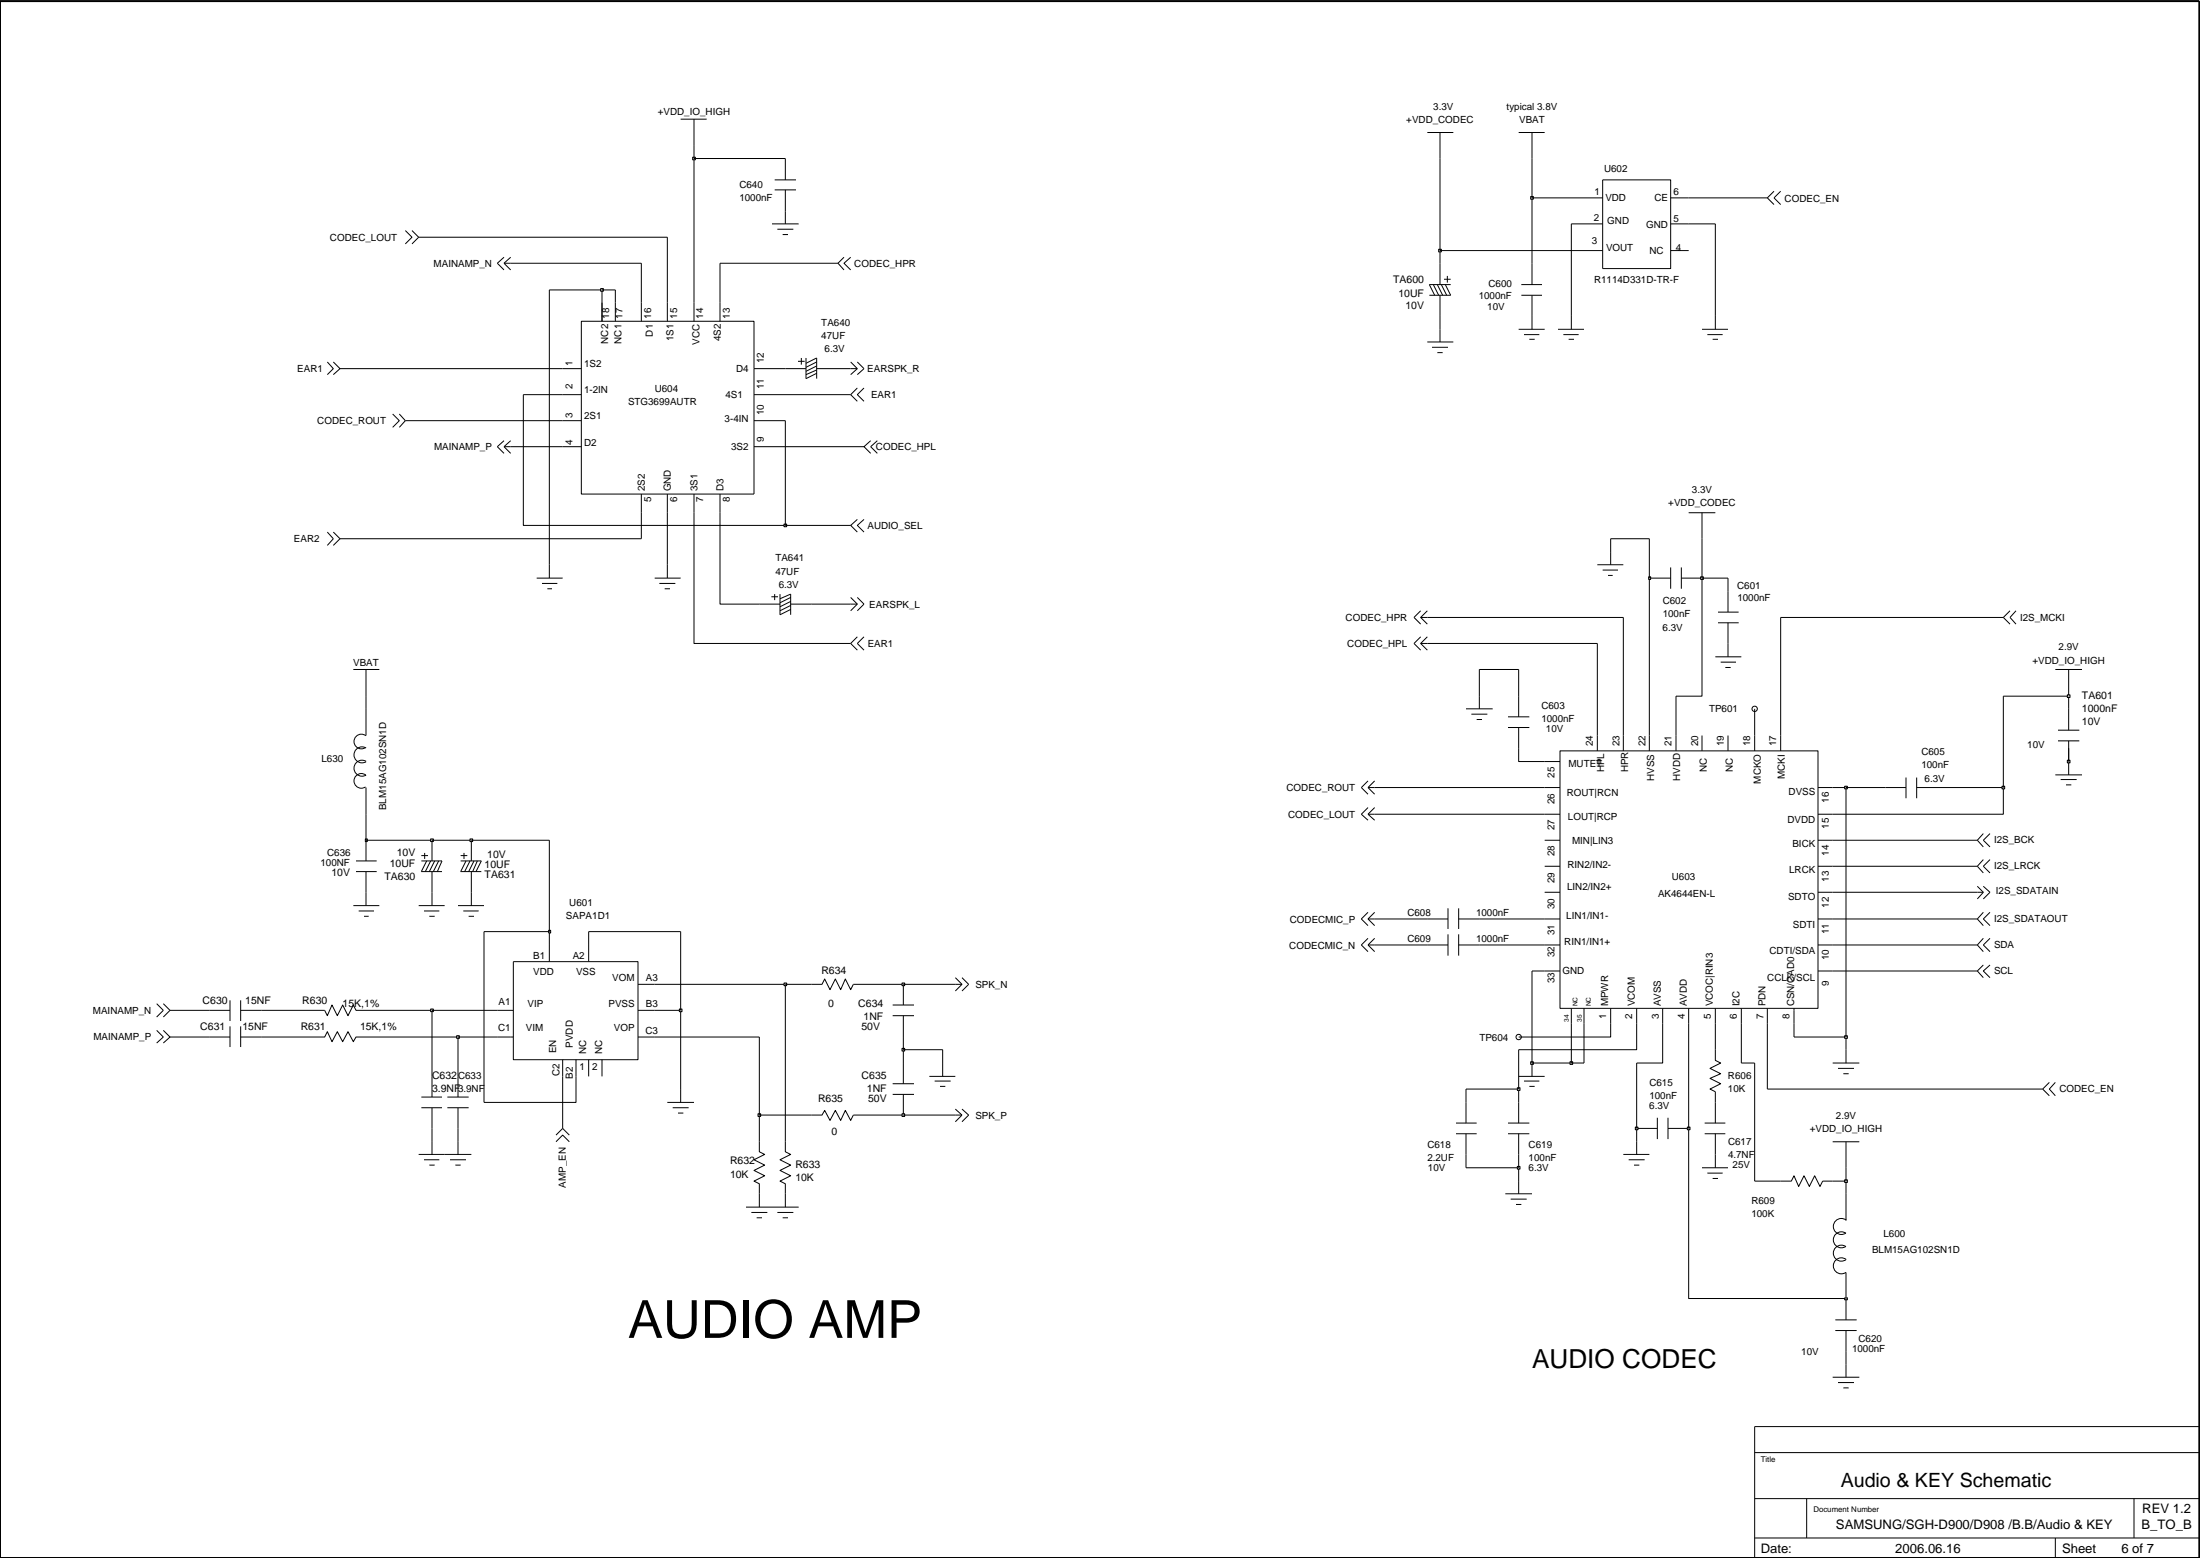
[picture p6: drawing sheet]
<svg xmlns="http://www.w3.org/2000/svg" width="279mm" height="198mm" viewBox="0 0 279 198" stroke-linecap="round" stroke-linejoin="round" font-family="sans-serif">
<g fill="none" stroke="#000" stroke-width=".13">
<path d="M86.4 15.1h3.3M88.1 15.1v3.4M181.3 16.8h3.3M182.9 16.8v3.3M192.9 16.8h3.3M194.6 16.8v3.3M51.5 29.3l.8 .8-.8 .9M52.3 29.3l.9 .8-.9 .9M64 32.7l-.8 .7 .8 .9M64 33.4l.9 .9M64 33.4h.9M64.9 32.7l-.9 .7"/>
<path d="M76.5 38.4v2.4M78.1 38.4v2.4M81.4 38.4v2.4M84.8 38.4v2.4M88.1 38.4v2.4M91.4 38.4v2.4M98 28.4h3.4M98.4 24.1h2.7M98.4 22.8h2.7M98.7 29.1h2.1M99.4 29.8h.7M99.7 20.1v2.7"/>
<path d="M99.7 24.1v4.3M107.2 32.7l-.8 .7 .8 .9M108 32.7l-.8 .7 .8 .9M182 36.1l.7 1.4M182.5 36.1l.7 1.4M182.9 33.4v2.7M182.9 37.5v2.6M183 36.1l.7 1.4M183.4 35.4h.8M183.6 36.1l.6 1.4h-2.7M183.8 35v.9M184.2 36.1h-2.7l.7 1.4"/>
<path d="M193.2 37.5h2.6M193.2 36.1h2.6M194.6 33.4v2.7M194.6 37.5v4.3M201.2 28.4h2.3M201.2 31.8h2.3M201.2 25.1h2.3M203.5 22.8h8.7v11.3h-8.7zM212.2 28.4h2.3M212.2 31.8h2.3M212.2 25.1h2.3M225.3 24.3l-.8 .8 .8 .9"/>
<path d="M226.1 24.3l-.8 .8 .8 .9M41.6 45.9l.7 .9-.7 .8M42.3 45.9l.9 .9-.9 .8M49.9 52.5l.8 .9-.8 .8M50.7 52.5l.8 .9-.8 .8M64 55.9l-.8 .8 .8 .8M64 56.7l.9 .8M64 56.7h.9M64.9 55.9l-.9 .8M71.5 46.8h2.3M71.5 56.7h2.3M71.5 50.1h2.3"/>
<path d="M71.5 53.4h2.3M73.8 40.8h22v21.9h-22zM95.8 46.8h2.2M95.8 56.7h2.2M95.8 50.1h2.2M95.8 53.4h2.2M99.7 46.8h2.7M101.3 45.9h.9M101.8 45.4v.9M102.4 46.1l1.3-.7v2.7M102.4 45.4v2.7l1.3-.7M103.7 46.8h2.7"/>
<path d="M103.7 47l-1.3 .6M103.7 45.9l-1.3 .7M103.7 46.5l-1.3 .6M108 45.9l.9 .9M108 46.8h.9M108.9 45.9l.8 .9-.8 .8M108.9 46.8l-.9 .8M108.9 49.2l-.9 .9 .9 .8M109.7 49.2l-.8 .9 .8 .8M110.6 55.9l-.9 .8 .9 .8M111.4 55.9l-.8 .8 .8 .8M181.3 43.4h3.3"/>
<path d="M181.9 44.1h2M182.5 44.8h.7M182.9 41.8v1.6M192.9 41.8h3.3M193.5 42.5h2M194.2 43.1h.7M197.9 41.8h3.3M198.5 42.5h2M199.2 43.1h.7M199.6 40.1v1.7M216.2 41.8h3.3M216.8 42.5h2"/>
<path d="M217.5 43.1h.7M217.8 40.1v1.7M41.6 67.5l.7 .9-.7 .8M42.3 67.5l.9 .9-.9 .8M68.2 73.4h3.3M68.8 74.1h2M69.5 74.7h.6M69.8 71.7v1.7M81.4 62.7v2.4M83.1 73.4h3.3M83.7 74.1h2.1M84.4 74.7h.7"/>
<path d="M84.8 62.7v2.4M84.8 71.7v1.7M88.1 62.7v2.4M91.4 62.7v2.4M96.4 76.7h2.7M98 75.7h.8M98.4 75.4v.8M99.1 76l1.3-.6v2.6M99.1 75.4v2.6l1.3-.6M100.4 76.7h2.6M100.4 76.8l-1.3 .7M100.4 75.8l-1.3 .7"/>
<path d="M100.4 76.3l-1.3 .7M108 76.7h.9M108 75.8l.9 .9M108.9 65.9l-.9 .8 .9 .8M108.9 75.8l.8 .9-.8 .8M108.9 76.7l-.9 .8M109.7 65.9l-.8 .8 .8 .8M180.4 77.5l-.8 .9 .8 .8M180.4 78.4h.9M181.3 77.5l-.9 .9 .9 .8M202.9 71.7h3.3M203.5 72.4h2"/>
<path d="M204.2 73h.6M204.6 70.1v1.6M209.5 73.4h2.7M212.2 72v2.7M213.5 73.4h2.7M213.5 72v2.7M214.5 65.1h3.3M216.2 65.1v3.3M218.2 79h2.6M218.2 77.7h2.6M219.5 75.1v2.6M219.5 79v4.4"/>
<path d="M255.3 77.5l-.9 .9 .9 .8M256 77.5l-.7 .9 .7 .8M44.9 85h3.3M46.5 93.4a.93 .93 0 0 0-1.3 .1 .93 .93 0 0 0 0 1.2 .93 .93 0 0 0 1.2 .2M46.5 98.4a.93 .93 0 0 0-1.3 .1 .93 .93 0 0 0 0 1.2 .93 .93 0 0 0 1.2 .2M46.5 85v3.4M46.5 90v3.4M46.5 100v3.3M46.5 96.6a1.02 1.02 0 0 0-1.5 .9 1.02 1.02 0 0 0 1.5 .9M46.5 94.9a1.02 1.02 0 0 0-1.5 .9 1.02 1.02 0 0 0 1.5 .9M108.9 80.8l-.9 .9 .9 .8M109.7 80.8l-.8 .9 .8 .8"/>
<path d="M173.7 100h.9M173.7 99.1l-.8 .9 .8 .8M173.7 100l.9 .8M174.6 99.1l-.9 .9M180.4 80.8l-.8 .9 .8 .8M180.4 81.7h.9M181.3 80.8l-.9 .9 .9 .8M186.2 90h3.4M186.9 90.6h2M187.5 91.3h.7M187.9 88.4v1.6M191.5 91h2.7"/>
<path d="M191.5 92.3h2.7M192.9 88.4v2.6M192.9 92.3v2.7M196.2 100h1.9M196.2 96.7h1.9M198.1 95.3h32.8v32.7h-32.8zM202.9 93.4v1.9M206.2 93.4v1.9M209.5 93.4v1.9M212.9 93.4v1.9M216.2 93.4v1.9M217.8 83.4h3.3"/>
<path d="M218.5 84h2M219.1 84.7h.7M219.5 93.4v1.9M222.8 93.4v1.9M226.1 93.4v1.9M230.9 100h1.8M239.4 100h2.7M242.1 98.7v2.6M243.4 100h2.7M243.4 98.7v2.6M261 98.4h3.4M261 85h3.4"/>
<path d="M261.4 92.7h2.7M261.4 94h2.7M261.7 98.9h2M262.4 99.6h.7M262.7 85v3.4M262.7 90v2.7M262.7 94v4.4M44.9 114.9h3.3M45.2 110.6h2.6M45.2 109.3h2.6M45.6 115.6h1.9M46.2 116.3h.6"/>
<path d="M46.5 106.6v2.7M46.5 110.6v4.3M53.2 114.9h3.3M53.5 108.6h.9M53.5 109.3h2.6l-.6 1.3M53.8 115.6h2M53.9 108.3v.7M54.2 109.3l-.7 1.3h2.6M54.5 116.3h.7M54.7 109.3l-.7 1.3M54.9 106.6v2.7M54.9 110.6v4.3"/>
<path d="M55.2 109.3l-.7 1.3M55.7 109.3l-.7 1.3M58.2 114.9h3.3M58.5 109.3h2.6l-.6 1.3M58.5 108.6h.9M58.8 115.6h2M58.9 108.3v.7M59.2 109.3l-.7 1.3h2.6M59.5 116.3h.7M59.7 109.3l-.7 1.3M59.9 106.6v2.7M59.9 110.6v4.3"/>
<path d="M60.2 109.3l-.7 1.3M60.6 109.3l-.6 1.3M69.8 119.9v2.2M74.8 119.9v2.2M173.7 119.9h.9M173.7 115.8l-.8 .8 .8 .9M173.7 116.6h.9M173.7 102.5l-.8 .8 .8 .8M173.7 103.3l.9 .8M173.7 103.3h.9M173.7 119.1l-.8 .8 .8 .9M173.7 119.9l.9 .9"/>
<path d="M174.6 115.8l-.9 .8 .9 .9M174.6 102.5l-.9 .8M174.6 119.1l-.9 .8M181.3 119.9h2.6M181.3 116.6h2.6M183.9 115.3v2.6M183.9 118.6v2.7M185.3 119.9h2.6M185.3 115.3v2.6M185.3 118.6v2.7M185.3 116.6h2.6M196.2 119.9h1.9"/>
<path d="M196.2 116.6h1.9M196.2 103.3h1.9M196.2 113.3h1.9M196.2 110h1.9M196.2 106.6h1.9M230.9 119.9h1.8M230.9 116.6h1.8M230.9 103.3h1.8M230.9 113.3h1.8M230.9 110h1.8M230.9 106.6h1.8M251.1 112.5l.8 .8"/>
<path d="M251.1 113.3h.8M251.9 105.8l-.8 .8 .8 .9M251.9 119.1l-.8 .8 .8 .9M251.9 109.1l-.8 .9 .8 .8M251.9 115.8l-.8 .8 .8 .9M251.9 112.5l.8 .8-.8 .8M251.9 113.3l-.8 .8M252.7 105.8l-.8 .8 .8 .9M252.7 119.1l-.8 .8 .8 .9M252.7 109.1l-.8 .9 .8 .8M252.7 115.8l-.8 .8 .8 .9M19.9 127.4l.8 .8-.8 .9"/>
<path d="M19.9 130.8l.8 .8-.8 .8M20.7 130.8l.9 .8-.9 .8M20.7 127.4l.9 .8-.9 .9M26.6 131.6h2.6M26.6 128.2h2.6M29.2 127v2.6M29.2 130.3v2.6M30.6 131.6h2.6M30.6 128.2h2.6M30.6 127v2.6M30.6 130.3v2.6M39.9 131.6h1.3l.4-.7 .6 1.3 .6-1.3 .7 1.3 .7-1.3 .7 1.3 .3-.6h1.3"/>
<path d="M39.9 128.2h1.3l.4 .7 .6-1.3 .6 1.3 .7-1.3 .7 1.3 .7-1.3 .3 .6h1.3M53.5 139.2h2.6M54.9 136.6v2.6M56.8 139.2h2.7M58.2 136.6v2.6M63.2 131.6h2M63.2 128.2h2M65.2 122.1h15.8v12.4h-15.8zM71.5 134.5v2.1M73.2 134.5v2.1M74.8 134.5v2.1M76.5 134.5v2.1"/>
<path d="M81 124.9h2.1M81 131.6h2.1M81 128.2h2.1M84.8 139.9h3.3M86.4 138.2v1.7M103 124.9h1.4l.3-.6 .7 1.3 .7-1.3 .7 1.3 .6-1.3 .6 1.3 .4-.7h1.3M113.4 127.6h2.7M113.4 128.9h2.7M113.4 137.6h2.7M113.4 138.9h2.7M114.7 124.9v2.7M114.7 128.9v2.7"/>
<path d="M114.7 134.9v2.7M114.7 138.9v2.6M118 136.6h3.3M118.7 137.2h2M119.4 137.9h.7M119.7 134.9v1.7M121.3 124.1l.9 .8-.9 .9M121.3 124.9h.9M122.2 124.1l.8 .8-.8 .9M186.2 139.9v2.6M192.9 139.9v2.6M192.9 136.6h3.3"/>
<path d="M193.5 137.2h2M194.2 137.9h.7M194.6 134.9v1.7M196.2 123.2h1.9M199.6 128v1.9M201.2 128v1.9M204.6 128v1.9M207.9 128v1.9M211.2 128v1.9M214.5 128v1.9M217.8 133.2v1.4l.7 .3-1.3 .7 1.3 .7-1.3 .6 1.3 .7-1.3 .6 .6 .4v3.9M217.8 128v1.9"/>
<path d="M221.1 128v1.9M224.5 128v1.9M227.8 128v1.9M230.9 123.2h1.8M232.7 134.9h3.4M233.4 135.6h2.1M234.1 136.3h.7M234.4 133.2v1.7M251.9 122.5l-.8 .7 .8 .9M252.7 122.5l-.8 .7 .8 .9M260.3 137.4l-.9 .8 .9 .9M261 137.4l-.7 .8 .7 .9"/>
<path d="M53.2 146.5h6.7M53.5 140.6h2.6M53.8 147.2h2M54.5 147.9h.7M54.9 140.6v2.6M54.9 144.9v1.6M56.8 140.6h2.7M57.1 147.2h2.1M57.8 147.9h.7M58.2 140.6v2.6M58.2 144.9v1.6M70.6 144.9l.9-.8 .8 .8"/>
<path d="M70.6 144.1l.9-.9 .8 .9M85.4 140.6h2.1M86.1 141.3h.7M94.7 153.2h6.7M95.4 153.9h2.1M96.1 154.6h.7M96.4 144.9v1.3l.7 .3-1.3 .7 1.3 .7-1.3 .7 1.3 .6-1.3 .7 .6 .4v2.9M98.7 153.9h2.1M99.4 154.6h.7M99.7 144.9v1.3l.7 .3-1.3 .7 1.3 .7-1.3 .7 1.3 .6-1.3 .7 .6 .4v2.9M103 141.5h1.4l.3-.6 .7 1.3 .7-1.3 .7 1.3 .6-1.3 .6 1.3 .4-.7h1.3M121.3 140.8l.9 .7"/>
<path d="M121.3 141.5h.9M122.2 140.8l.8 .7-.8 .9M122.2 141.5l-.9 .9M184.9 143.9h2.6M184.9 142.5h2.6M186.2 143.9v2.6M191.2 151.5h3.4M191.5 143.9h2.7M191.5 142.5h2.7M191.9 152.2h2M192.5 152.9h.7M192.9 143.9v2.6"/>
<path d="M192.9 149.9v1.6M206.2 146.5h3.3M206.8 147.2h2.1M207.5 147.9h.7M207.9 143.2h2.6M207.9 144.9v1.6M210.5 141.9v2.7M211.8 143.2h2.7v21.6h19.9M211.8 141.9v2.7M216.2 148.2h3.3M216.5 143.9h2.6M216.5 142.5h2.6"/>
<path d="M216.8 148.9h2M217.5 149.6h.7M217.8 143.9v4.3M226.1 149.9h1.4l.3-.7 .6 1.4 .7-1.4 .7 1.4 .7-1.4 .6 1.4 .4-.7h1.2M232.7 144.9h3.4M234.4 158.2a1.02 1.02 0 0 0-1.6 .9 1.02 1.02 0 0 0 1.6 .8M234.4 156.5a1.02 1.02 0 0 0-1.6 .9 1.02 1.02 0 0 0 1.6 .8M234.4 144.9v3.3M234.4 151.5v3.4M234.5 154.9a1.02 1.02 0 0 0-1.4 .1 1.02 1.02 0 0 0 0 1.3 1.02 1.02 0 0 0 1.3 .2M234.5 159.9a1.02 1.02 0 0 0-1.4 .1 1.02 1.02 0 0 0 0 1.3 1.02 1.02 0 0 0 1.3 .2v6M232.7 174.8h3.4"/>
<path d="M233.1 168.9h2.7M233.1 167.5h2.7M233.4 175.5h2.1M234.1 176.2h.7M234.4 168.9v5.9"/>
<circle cx="222.8" cy="90" r=".34"/>
<circle cx="192.9" cy="131.6" r=".34"/>
</g>
<path d="M234.3 164.7h.3v.3h-.3z" fill="#c3c3c3"/>
<path d="M222.8 134.9v15h3.3M192.9 148.2v1.7M232.7 149.9h1.7v1.6M234.3 164.7h.3v.3h-.3z" fill="none" stroke="#000" stroke-width=".13"/>
<path d="M234.3 149.7h.3v.4h-.3z" fill-rule="evenodd" fill="#c3c3c3"/>
<path d="M186.2 146.5v1.7h6.7M234.3 149.7h.3v.4h-.3zM234.4 148.2v1.7" fill="none" stroke="#000" stroke-width=".13"/>
<path d="M192.7 148.1h.3v.3h-.3z" fill-rule="evenodd" fill="#c3c3c3"/>
<path d="M71.5 136.6v6.6M99.7 124.9v20M54.9 143.2v1.7M58.2 143.2v1.7M96.4 141.5v3.4M192.7 148.1h.3v.3h-.3zM192.9 146.5v1.7M207.9 143.2v1.7" fill="none" stroke="#000" stroke-width=".13"/>
<path d="M207.7 143.1h.3v.3h-.3z" fill="#c3c3c3"/>
<path d="M207.9 134.9v8.3M207.7 143.1h.3v.3h-.3z" fill="none" stroke="#000" stroke-width=".13"/>
<path d="M214.3 143.1h.3v.3h-.3z" fill="#c3c3c3"/>
<path d="M214.5 129.9v13.3M214.3 143.1h.3v.3h-.3z" fill="none" stroke="#000" stroke-width=".13"/>
<path d="M96.3 141.4h.3v.3h-.3z" fill="#c3c3c3"/>
<path d="M96.4 131.6v9.9h6.6M96.3 141.4h.3v.3h-.3zM109.7 141.5h5" fill="none" stroke="#000" stroke-width=".13"/>
<path d="M114.6 141.4h.3v.3h-.3z" fill="#c3c3c3"/>
<path d="M61.5 118.2v21.7h11.7v-3.3M86.4 128.2v10M186.2 139.9v-1.7h6.7v1.7M114.6 141.4h.3v.3h-.3zM114.7 141.5h6.6" fill="none" stroke="#000" stroke-width=".13"/>
<path d="M192.7 138.1h.3v.3h-.3z" fill="#c3c3c3"/>
<path d="M54.9 128.2v8.4M58.2 131.6v5M114.7 133.2v1.7M119.7 133.2v1.7M192.7 138.1h.3v.3h-.3zM192.9 133.2v5M224.5 129.9v8.3h34.9" fill="none" stroke="#000" stroke-width=".13"/>
<path d="M194.4 134.8h.3v.3h-.3z" fill="#c3c3c3"/>
<path d="M194.4 134.8h.3v.3h-.3zM194.6 123.2v11.7h5" fill="none" stroke="#000" stroke-width=".13"/>
<path d="M199.4 134.8h.3v.3h-.3z" fill="#c3c3c3"/>
<path d="M199.4 134.8h.3v.3h-.3zM199.6 129.9v5h1.6v-5M211.2 129.9v5h-3.3M221.1 129.9v5h1.7" fill="none" stroke="#000" stroke-width=".13"/>
<path d="M114.6 133.1h.3v.3h-.3z" fill="#c3c3c3"/>
<path d="M21.6 131.6h5M33.2 131.6h6.7M46.5 131.6h11.7M114.6 133.1h.3v.3h-.3zM114.7 131.6v1.6h5M207.9 129.9v3.3h-15M217.8 129.9v3.3M234.4 131.6v1.6" fill="none" stroke="#000" stroke-width=".13"/>
<path d="M58 131.5h.3v.3h-.3z" fill-rule="evenodd" fill="#c3c3c3"/>
<path d="M58 131.5h.3v.3h-.3zM58.2 131.6h5M83.1 131.6h13.3M204.6 129.9v1.7h-11.7M227.8 129.9v1.7h6.6" fill="none" stroke="#000" stroke-width=".13"/>
<path d="M234.3 131.5h.3v.3h-.3z" fill-rule="evenodd" fill="#c3c3c3"/>
<path d="M234.4 100v31.6M21.6 128.2h5M33.2 128.2h6.7M46.5 128.2h8.4M234.3 131.5h.3v.3h-.3z" fill="none" stroke="#000" stroke-width=".13"/>
<path d="M54.7 128.1h.3v.3h-.3z" fill-rule="evenodd" fill="#c3c3c3"/>
<path d="M54.7 128.1h.3v.3h-.3zM54.9 128.2h8.3M83.1 128.2h3.3" fill="none" stroke="#000" stroke-width=".13"/>
<path d="M86.3 128.1h.3v.3h-.3z" fill-rule="evenodd" fill="#c3c3c3"/>
<path d="M86.4 118.2v10M83.1 124.9h16.6M86.3 128.1h.3v.3h-.3z" fill="none" stroke="#000" stroke-width=".13"/>
<path d="M99.6 124.8h.3v.3h-.3z" fill-rule="evenodd" fill="#c3c3c3"/>
<path d="M99.6 124.8h.3v.3h-.3zM99.7 124.9h3.3M109.7 124.9h5" fill="none" stroke="#000" stroke-width=".13"/>
<path d="M114.6 124.8h.3v.3h-.3z" fill="#c3c3c3"/>
<path d="M61.5 118.2h8.3v1.7M74.8 118.2v1.7M174.6 119.9h6.7M187.9 119.9h8.3M232.7 119.9h18.4M114.6 124.8h.3v.3h-.3zM114.7 124.9h6.6M194.6 123.2h1.6M232.7 123.2h18.4" fill="none" stroke="#000" stroke-width=".13"/>
<path d="M69.7 118.1h.2v.3h-.2z" fill-rule="evenodd" fill="#c3c3c3"/>
<path d="M69.7 118.1h.2v.3h-.2zM69.8 106.6v11.6M74.8 118.2h11.6M174.6 116.6h6.7M187.9 116.6h8.3M232.7 116.6h18.4M232.7 113.3h18.4M232.7 110h18.4" fill="none" stroke="#000" stroke-width=".13"/>
<path d="M46.4 106.5h.3v.3h-.3z" fill="#c3c3c3"/>
<path d="M46.4 106.5h.3v.3h-.3zM46.5 103.3v3.3h8.4" fill="none" stroke="#000" stroke-width=".13"/>
<path d="M54.7 106.5h.3v.3h-.3z" fill="#c3c3c3"/>
<path d="M54.7 106.5h.3v.3h-.3zM54.9 106.6h5" fill="none" stroke="#000" stroke-width=".13"/>
<path d="M59.7 106.5h.3v.3h-.3z" fill="#c3c3c3"/>
<path d="M174.6 100h21.6M232.7 100h1.7M254.4 100v3.3h-21.7M59.7 106.5h.3v.3h-.3zM59.9 106.6h9.9M174.6 103.3h21.6M232.7 106.6h18.4" fill="none" stroke="#000" stroke-width=".13"/>
<path d="M234.3 99.8h.3v.3h-.3z" fill-rule="evenodd" fill="#c3c3c3"/>
<path d="M234.3 99.8h.3v.3h-.3zM234.4 100h5M246.1 100h8.3" fill="none" stroke="#000" stroke-width=".13"/>
<path d="M254.3 99.8h.3v.3h-.3z" fill-rule="evenodd" fill="#c3c3c3"/>
<path d="M192.9 95v1.7h3.3M254.3 99.8h.3v.3h-.3zM254.4 88.4v11.6" fill="none" stroke="#000" stroke-width=".13"/>
<path d="M262.6 96.5h.3v.3h-.3z" fill-rule="evenodd" fill="#c3c3c3"/>
<path d="M206.2 78.4v15M209.5 73.4v20M216.2 73.4v15h-3.3v5M226.1 78.4v15M46.5 88.4v1.6M187.9 85v3.4M192.9 85v3.4M202.9 81.7v11.7M222.8 90v3.4M254.4 88.4h8.3v1.6M262.6 96.5h.3v.3h-.3zM262.7 95v1.7" fill="none" stroke="#000" stroke-width=".13"/>
<path d="M262.6 88.2h.3v.3h-.3z" fill-rule="evenodd" fill="#c3c3c3"/>
<path d="M88.1 65.1v16.6h19.9M91.4 65.1v11.6h5M103 76.7h5M181.3 78.4h24.9M219.5 73.4v1.7M226.1 78.4h28.3M181.3 81.7h21.6M187.9 85h5M262.6 88.2h.3v.3h-.3z" fill="none" stroke="#000" stroke-width=".13"/>
<path d="M209.4 73.2h.2v.3h-.2z" fill="#c3c3c3"/>
<path d="M209.4 73.2h.2v.3h-.2zM209.5 68.4v5" fill="none" stroke="#000" stroke-width=".13"/>
<path d="M216 73.2h.3v.3h-.3z" fill="#c3c3c3"/>
<path d="M69.8 36.8v34.9M66.5 50.1v16.6h33.2M81.4 65.1v3.3h-38.2M84.8 65.1v6.6M209.5 68.4h-4.9v1.7M216 73.2h.3v.3h-.3zM216.2 68.4v5h3.3" fill="none" stroke="#000" stroke-width=".13"/>
<path d="M99.6 66.5h.3v.4h-.3z" fill-rule="evenodd" fill="#c3c3c3"/>
<g fill="none" stroke="#000" stroke-width=".13">
<path d="M69.8 36.8h6.7v1.6M78.1 36.8v1.6M81.4 33.4v5M84.8 30.1v8.3M88.1 20.1v18.3M91.4 33.4v5M199.6 28.4v11.7M217.8 28.4v11.7M43.2 46.8h28.3M51.5 53.4h20M64.9 56.7h6.6M66.5 50.1h5"/>
<path d="M98 53.4h1.7v13.3h8.3M98 56.7h11.7M98 50.1h10M98 46.8h1.7M106.4 46.8h1.6M182.9 40.1v1.7M99.6 66.5h.3v.4h-.3z"/>
</g>
<path d="M76.3 36.6h.3v.4h-.3z" fill-rule="evenodd" fill="#c3c3c3"/>
<path d="M64.9 33.4h16.5M76.3 36.6h.3v.4h-.3zM76.5 36.8h1.6M91.4 33.4h15M182.9 31.8v1.6M194.6 25.1v8.3" fill="none" stroke="#000" stroke-width=".13"/>
<path d="M182.7 31.6h.3v.4h-.3z" fill-rule="evenodd" fill="#c3c3c3"/>
<path d="M53.2 30.1h31.6M182.7 31.6h.3v.4h-.3zM182.9 20.1v11.7h18.3M199.6 28.4h1.6M214.5 28.4h3.3" fill="none" stroke="#000" stroke-width=".13"/>
<path d="M194.4 24.9h.3v.4h-.3z" fill="#c3c3c3"/>
<path d="M194.4 24.9h.3v.4h-.3zM194.6 20.1v5h6.6M214.5 25.1h10" fill="none" stroke="#000" stroke-width=".13"/>
<path d="M88 20h.3v.3h-.3z" fill-rule="evenodd" fill="#c3c3c3"/>
<path d="M88 20h.3v.3h-.3zM88.1 18.5v1.6h11.6M222.8 195.2h56.5M222.8 190.2h56.5M222.8 184.4h56.5M229.4 190.2v5M261 195.2v2.6M271 190.2v5M279.3 181.1h-56.5v16.7" fill="none" stroke="#000" stroke-width=".13"/>
<path d="M0 .1h279.3v197.7h-279.3z" fill="none" stroke="#000" stroke-width=".25"/>
<text font-size="6.7" x="79.8" y="169.8">AUDIO AMP</text>
<text font-size="3.3" x="194.6" y="173.6">AUDIO CODEC</text>
<text font-size="2.5" x="233.8" y="188.7">Audio &amp; KEY Schematic</text>
<g font-size="1.7">
<text x="223.6" y="197.1">Date:</text>
<text x="233.2" y="194.1">SAMSUNG/SGH-D900/D908 /B.B/Audio &amp; KEY</text>
<text x="240.7" y="197.1">2006.06.16</text>
<text x="261.9" y="197.1">Sheet</text>
<text x="269.4" y="197.1">6 of 7</text>
<text x="272" y="194.1">B_TO_B</text>
<text x="272.1" y="192.1">REV 1.2</text>
</g>
<g font-size="1.3">
<text x="176.9" y="36">TA600</text>
<text x="177.6" y="37.6">10UF</text>
<text x="178.5" y="39.3">10V</text>
<text x="264.4" y="88.7">TA601</text>
<text x="264.4" y="90.3">1000nF</text>
<text x="264.4" y="92">10V</text>
<text x="42.1" y="111.2">10V</text>
<text x="48.8" y="111.7">TA630</text>
<text x="49.5" y="110">10UF</text>
<text x="50.4" y="108.7">10V</text>
<text x="61.6" y="110.1">10UF</text>
<text x="61.6" y="111.5">TA631</text>
<text x="61.9" y="108.9">10V</text>
<text x="104.3" y="123.7">R634</text>
<text x="25.4" y="130.8">C631</text>
<text x="25.7" y="127.4">C630</text>
<text x="30.8" y="130.8">15NF</text>
<text x="31.2" y="127.4">15NF</text>
<text x="38.2" y="130.8">R631</text>
<text x="38.4" y="127.4">R630</text>
<text x="43.5" y="127.8">15K,1%</text>
<text x="45.7" y="130.8">15K,1%</text>
<text x="105.2" y="127.8">0</text>
<text x="109" y="127.8">C634</text>
<text x="109.4" y="130.8">50V</text>
<text x="109.7" y="129.5">1NF</text>
<text x="54.9" y="137">C632</text>
<text x="109.4" y="137">C635</text>
<text x="54.9" y="138.7">3.9NF</text>
<text x="103.9" y="139.9">R635</text>
<text x="110.1" y="138.7">1NF</text>
<text x="110.2" y="139.9">50V</text>
<text x="92.7" y="149.5">10K</text>
<text x="92.7" y="147.8">R632</text>
<text x="101" y="149.9">10K</text>
<text x="101" y="148.2">R633</text>
<text x="105.6" y="144.1">0</text>
</g>
<g font-size="1.2">
<text x="83.5" y="14.7">+VDD_IO_HIGH</text>
<text x="178.6" y="15.6">+VDD_CODEC</text>
<text x="182" y="14">3.3V</text>
<text x="191.3" y="14">typical 3.8V</text>
<text x="192.9" y="15.6">VBAT</text>
<text x="93.9" y="23.8">C640</text>
<text x="203.7" y="21.8">U602</text>
<text x="93.9" y="25.5">1000nF</text>
<text x="202.4" y="28.1">2</text>
<text x="202.5" y="24.8">1</text>
<text x="203.9" y="25.6">VDD</text>
<text x="204.1" y="28.4">GND</text>
<text x="209.1" y="28.9">GND</text>
<text x="210.1" y="25.6">CE</text>
<text x="212.5" y="28.2">5</text>
<text x="212.5" y="24.8">6</text>
<text x="226.7" y="25.6">CODEC_EN</text>
<text x="41.9" y="30.6">CODEC_LOUT</text>
<text x="55.1" y="33.9">MAINAMP_N</text>
<text x="108.5" y="33.9">CODEC_HPR</text>
<text x="202.2" y="31">3</text>
<text x="202.4" y="36">R1114D331D-TR-F</text>
<text x="204" y="31.8">VOUT</text>
<text x="209.5" y="32.2">NC</text>
<text x="212.9" y="31.8">4</text>
<text x="77.4" y="40.4" transform="rotate(-90 77.4 40.4)">18</text>
<text x="79.1" y="40.4" transform="rotate(-90 79.1 40.4)">17</text>
<text x="82.7" y="40.4" transform="rotate(-90 82.7 40.4)">16</text>
<text x="86" y="40.4" transform="rotate(-90 86 40.4)">15</text>
<text x="89.3" y="40.4" transform="rotate(-90 89.3 40.4)">14</text>
<text x="92.7" y="40.4" transform="rotate(-90 92.7 40.4)">13</text>
<text x="104.3" y="41.4">TA640</text>
<text x="187.8" y="38">1000nF</text>
<text x="188.9" y="39.3">10V</text>
<text x="189" y="36.4">C600</text>
<text x="37.8" y="47.2">EAR1</text>
<text x="72.7" y="46.5" transform="rotate(-90 72.7 46.5)">1</text>
<text x="74.2" y="46.6">1S2</text>
<text x="77.3" y="43.6" transform="rotate(-90 77.3 43.6)">NC2</text>
<text x="78.9" y="43.6" transform="rotate(-90 78.9 43.6)">NC1</text>
<text x="82.9" y="42.7" transform="rotate(-90 82.9 42.7)">D1</text>
<text x="85.5" y="43.3" transform="rotate(-90 85.5 43.3)">1S1</text>
<text x="88.9" y="43.8" transform="rotate(-90 88.9 43.8)">VCC</text>
<text x="91.6" y="43.3" transform="rotate(-90 91.6 43.3)">4S2</text>
<text x="93.5" y="47.2">D4</text>
<text x="97" y="46.1" transform="rotate(-90 97 46.1)">12</text>
<text x="104.3" y="43">47UF</text>
<text x="104.7" y="44.7">6.3V</text>
<text x="110.2" y="47.2">EARSPK_R</text>
<text x="40.3" y="53.9">CODEC_ROUT</text>
<text x="72.7" y="53.1" transform="rotate(-90 72.7 53.1)">3</text>
<text x="72.7" y="49.4" transform="rotate(-90 72.7 49.4)">2</text>
<text x="74.2" y="49.9">1-2IN</text>
<text x="74.2" y="53.2">2S1</text>
<text x="79.8" y="51.4">STG3699AUTR</text>
<text x="83.1" y="49.7">U604</text>
<text x="92" y="53.5">3-4IN</text>
<text x="92.1" y="50.6">4S1</text>
<text x="97" y="52.7" transform="rotate(-90 97 52.7)">10</text>
<text x="97" y="49.4" transform="rotate(-90 97 49.4)">11</text>
<text x="110.6" y="50.6">EAR1</text>
<text x="55.1" y="57.2">MAINAMP_P</text>
<text x="72.7" y="56.4" transform="rotate(-90 72.7 56.4)">4</text>
<text x="74.2" y="56.6">D2</text>
<text x="92.9" y="57.2">3S2</text>
<text x="97" y="56.1" transform="rotate(-90 97 56.1)">9</text>
<text x="111.2" y="57.2">CODEC_HPL</text>
<text x="81.9" y="62.4" transform="rotate(-90 81.9 62.4)">2S2</text>
<text x="82.7" y="63.7" transform="rotate(-90 82.7 63.7)">5</text>
<text x="85.2" y="62.4" transform="rotate(-90 85.2 62.4)">GND</text>
<text x="86" y="63.7" transform="rotate(-90 86 63.7)">6</text>
<text x="88.6" y="62.4" transform="rotate(-90 88.6 62.4)">3S1</text>
<text x="89.3" y="63.7" transform="rotate(-90 89.3 63.7)">7</text>
<text x="91.9" y="62.4" transform="rotate(-90 91.9 62.4)">D3</text>
<text x="92.7" y="63.7" transform="rotate(-90 92.7 63.7)">8</text>
<text x="211.9" y="64.3">+VDD_CODEC</text>
<text x="214.9" y="62.6">3.3V</text>
<text x="37.3" y="68.8">EAR2</text>
<text x="98.5" y="71.3">TA641</text>
<text x="110.2" y="67.1">AUDIO_SEL</text>
<text x="98.5" y="73">47UF</text>
<text x="98.9" y="74.6">6.3V</text>
<text x="110.4" y="77.1">EARSPK_L</text>
<text x="211.2" y="76.7">C602</text>
<text x="220.6" y="74.7">C601</text>
<text x="220.6" y="76.3">1000nF</text>
<text x="110.2" y="82.1">EAR1</text>
<text x="170.9" y="78.8">CODEC_HPR</text>
<text x="171.1" y="82.1">CODEC_HPL</text>
<text x="211.1" y="80.1">6.3V</text>
<text x="211.2" y="78.4">100nF</text>
<text x="256.5" y="78.8">I2S_MCKI</text>
<text x="261.4" y="82.6">2.9V</text>
<text x="44.9" y="84.5">VBAT</text>
<text x="195.7" y="90">C603</text>
<text x="258.1" y="84.2">+VDD_IO_HIGH</text>
<text x="195.7" y="91.7">1000nF</text>
<text x="196.3" y="93">10V</text>
<text x="202.3" y="94.7" transform="rotate(-90 202.3 94.7)">24</text>
<text x="205.7" y="94.7" transform="rotate(-90 205.7 94.7)">23</text>
<text x="209" y="94.7" transform="rotate(-90 209 94.7)">22</text>
<text x="212.3" y="94.7" transform="rotate(-90 212.3 94.7)">21</text>
<text x="215.6" y="94.7" transform="rotate(-90 215.6 94.7)">20</text>
<text x="217.1" y="90.4">TP601</text>
<text x="218.9" y="94.7" transform="rotate(-90 218.9 94.7)">19</text>
<text x="222.2" y="94.7" transform="rotate(-90 222.2 94.7)">18</text>
<text x="225.6" y="94.7" transform="rotate(-90 225.6 94.7)">17</text>
<text x="244" y="95.8">C605</text>
<text x="257.5" y="95">10V</text>
<text x="40.8" y="96.7">L630</text>
<text x="163.4" y="100.4">CODEC_ROUT</text>
<text x="197.4" y="98.7" transform="rotate(-90 197.4 98.7)">25</text>
<text x="199" y="101.1">ROUT|RCN</text>
<text x="199.2" y="97.3">MUTET</text>
<text x="203.7" y="98" transform="rotate(-90 203.7 98)">HPL</text>
<text x="206.8" y="98" transform="rotate(-90 206.8 98)">HPR</text>
<text x="210.1" y="99.1" transform="rotate(-90 210.1 99.1)">HVSS</text>
<text x="213.4" y="99.1" transform="rotate(-90 213.4 99.1)">HVDD</text>
<text x="216.7" y="98" transform="rotate(-90 216.7 98)">NC</text>
<text x="220" y="98" transform="rotate(-90 220 98)">NC</text>
<text x="223.6" y="99.5" transform="rotate(-90 223.6 99.5)">MCKO</text>
<text x="226.7" y="98.9" transform="rotate(-90 226.7 98.9)">MCKI</text>
<text x="227.2" y="100.9">DVSS</text>
<text x="232.2" y="101.9" transform="rotate(-90 232.2 101.9)">16</text>
<text x="244" y="97.5">100nF</text>
<text x="244.4" y="99.2">6.3V</text>
<text x="49.1" y="102.8" transform="rotate(-90 49.1 102.8)">BLM15AG102SN1D</text>
<text x="163.6" y="103.8">CODEC_LOUT</text>
<text x="197.4" y="105.4" transform="rotate(-90 197.4 105.4)">27</text>
<text x="197.4" y="102.1" transform="rotate(-90 197.4 102.1)">26</text>
<text x="199.1" y="104.1">LOUT|RCP</text>
<text x="199.6" y="107.2">MIN|LIN3</text>
<text x="227" y="104.5">DVDD</text>
<text x="227.6" y="107.6">BICK</text>
<text x="232.2" y="105.2" transform="rotate(-90 232.2 105.2)">15</text>
<text x="253.2" y="107.1">I2S_BCK</text>
<text x="40.7" y="110">100NF</text>
<text x="41.6" y="108.6">C636</text>
<text x="197.4" y="112.1" transform="rotate(-90 197.4 112.1)">29</text>
<text x="197.4" y="108.7" transform="rotate(-90 197.4 108.7)">28</text>
<text x="199" y="113">LIN2/IN2+</text>
<text x="199.1" y="110.2">RIN2/IN2-</text>
<text x="210.6" y="113.8">AK4644EN-L</text>
<text x="212.3" y="111.7">U603</text>
<text x="227.2" y="110.9">LRCK</text>
<text x="232.2" y="111.9" transform="rotate(-90 232.2 111.9)">13</text>
<text x="232.2" y="108.6" transform="rotate(-90 232.2 108.6)">14</text>
<text x="253.2" y="110.4">I2S_LRCK</text>
<text x="253.5" y="113.4">I2S_SDATAIN</text>
<text x="71.9" y="116.6">SAPA1D1</text>
<text x="72.3" y="114.9">U601</text>
<text x="163.8" y="117.1">CODECMIC_P</text>
<text x="178.7" y="116.2">C608</text>
<text x="178.7" y="119.5">C609</text>
<text x="187.5" y="116.2">1000nF</text>
<text x="187.5" y="119.5">1000nF</text>
<text x="197.4" y="115.4" transform="rotate(-90 197.4 115.4)">30</text>
<text x="197.4" y="118.7" transform="rotate(-90 197.4 118.7)">31</text>
<text x="198.7" y="119.9">RIN1/IN1+</text>
<text x="198.9" y="116.6">LIN1/IN1-</text>
<text x="227.1" y="114.2">SDTO</text>
<text x="227.7" y="117.8">SDTI</text>
<text x="232.2" y="118.6" transform="rotate(-90 232.2 118.6)">11</text>
<text x="232.2" y="115.2" transform="rotate(-90 232.2 115.2)">12</text>
<text x="253.2" y="117">I2S_SDATAOUT</text>
<text x="67.7" y="123.7">VDD</text>
<text x="67.7" y="121.7">B1</text>
<text x="72.7" y="121.7">A2</text>
<text x="73.2" y="123.7">VSS</text>
<text x="77.8" y="124.5">VOM</text>
<text x="82" y="124.5">A3</text>
<text x="123.9" y="125.4">SPK_N</text>
<text x="163.7" y="120.4">CODECMIC_N</text>
<text x="197.4" y="121.5" transform="rotate(-90 197.4 121.5)">32</text>
<text x="197.4" y="124.8" transform="rotate(-90 197.4 124.8)">33</text>
<text x="198.4" y="123.6">GND</text>
<text x="224.4" y="124.5">CCLK/SCL</text>
<text x="224.7" y="121.1">CDTI/SDA</text>
<text x="232.2" y="125.2" transform="rotate(-90 232.2 125.2)">9</text>
<text x="232.2" y="121.9" transform="rotate(-90 232.2 121.9)">10</text>
<text x="253.2" y="120.4">SDA</text>
<text x="253.2" y="123.7">SCL</text>
<text x="11.8" y="128.6">MAINAMP_N</text>
<text x="63.3" y="130.8">C1</text>
<text x="63.3" y="127.5">A1</text>
<text x="66.8" y="130.8">VIM</text>
<text x="67" y="127.9">VIP</text>
<text x="77.3" y="127.9">PVSS</text>
<text x="78" y="130.8">VOP</text>
<text x="82" y="131.2">C3</text>
<text x="82" y="127.9">B3</text>
<text x="204" y="129.3" transform="rotate(-90 204 129.3)">1</text>
<text x="204.2" y="127.7" transform="rotate(-90 204.2 127.7)">MPWR</text>
<text x="207.3" y="129.3" transform="rotate(-90 207.3 129.3)">2</text>
<text x="207.6" y="127.7" transform="rotate(-90 207.6 127.7)">VCOM</text>
<text x="210.7" y="129.3" transform="rotate(-90 210.7 129.3)">3</text>
<text x="210.9" y="127.7" transform="rotate(-90 210.9 127.7)">AVSS</text>
<text x="214" y="129.3" transform="rotate(-90 214 129.3)">4</text>
<text x="214.2" y="127.7" transform="rotate(-90 214.2 127.7)">AVDD</text>
<text x="217.3" y="129.3" transform="rotate(-90 217.3 129.3)">5</text>
<text x="217.5" y="127.7" transform="rotate(-90 217.5 127.7)">VCOC|RIN3</text>
<text x="220.6" y="129.3" transform="rotate(-90 220.6 129.3)">6</text>
<text x="220.9" y="127.7" transform="rotate(-90 220.9 127.7)">I2C</text>
<text x="223.9" y="129.3" transform="rotate(-90 223.9 129.3)">7</text>
<text x="224.2" y="127.7" transform="rotate(-90 224.2 127.7)">PDN</text>
<text x="227.2" y="129.3" transform="rotate(-90 227.2 129.3)">8</text>
<text x="227.8" y="127.7" transform="rotate(-90 227.8 127.7)">CSN/CAD0</text>
<text x="11.9" y="132">MAINAMP_P</text>
<text x="58.2" y="137">C633</text>
<text x="70.6" y="133.7" transform="rotate(-90 70.6 133.7)">EN</text>
<text x="71.1" y="136.6" transform="rotate(-90 71.1 136.6)">C2</text>
<text x="72.8" y="137" transform="rotate(-90 72.8 137)">B2</text>
<text x="72.8" y="133" transform="rotate(-90 72.8 133)">PVDD</text>
<text x="73.6" y="135.8">1</text>
<text x="74.5" y="133.8" transform="rotate(-90 74.5 133.8)">NC</text>
<text x="75.2" y="135.8">2</text>
<text x="76.5" y="133.8" transform="rotate(-90 76.5 133.8)">NC</text>
<text x="187.9" y="132.1">TP604</text>
<text x="209.5" y="137.8">C615</text>
<text x="219.5" y="137">R606</text>
<text x="58.2" y="138.7">3.9NF</text>
<text x="123.9" y="142">SPK_P</text>
<text x="209.5" y="140.8">6.3V</text>
<text x="209.5" y="139.5">100nF</text>
<text x="219.5" y="138.7">10K</text>
<text x="229.8" y="143.7">+VDD_IO_HIGH</text>
<text x="233.2" y="142">2.9V</text>
<text x="261.5" y="138.6">CODEC_EN</text>
<text x="181.3" y="147.4">2.2UF</text>
<text x="181.3" y="145.8">C618</text>
<text x="181.3" y="148.7">10V</text>
<text x="194.1" y="148.7">6.3V</text>
<text x="194.1" y="147.4">100nF</text>
<text x="194.1" y="145.8">C619</text>
<text x="219.5" y="147">4.7NF</text>
<text x="219.5" y="145.3">C617</text>
<text x="220" y="148.3">25V</text>
<text x="71.9" y="150.7" transform="rotate(-90 71.9 150.7)">AMP_EN</text>
<text x="222.4" y="154.5">100K</text>
<text x="222.4" y="152.8">R609</text>
<text x="237.7" y="159.1">BLM15AG102SN1D</text>
<text x="239.2" y="157">L600</text>
<text x="228.8" y="172">10V</text>
<text x="235.2" y="171.6">1000nF</text>
<text x="236" y="170.4">C620</text>
</g>
<g font-size="1">
<text x="223.6" y="185.6">Title</text>
<text x="230.3" y="191.9">Document Number</text>
</g>
<g font-size=".8">
<text x="199.2" y="129.7" transform="rotate(-90 199.2 129.7)">34</text>
<text x="200.3" y="127.7" transform="rotate(-90 200.3 127.7)">NC</text>
<text x="200.9" y="129.7" transform="rotate(-90 200.9 129.7)">35</text>
<text x="202" y="127.7" transform="rotate(-90 202 127.7)">NC</text>
</g>
</svg>
